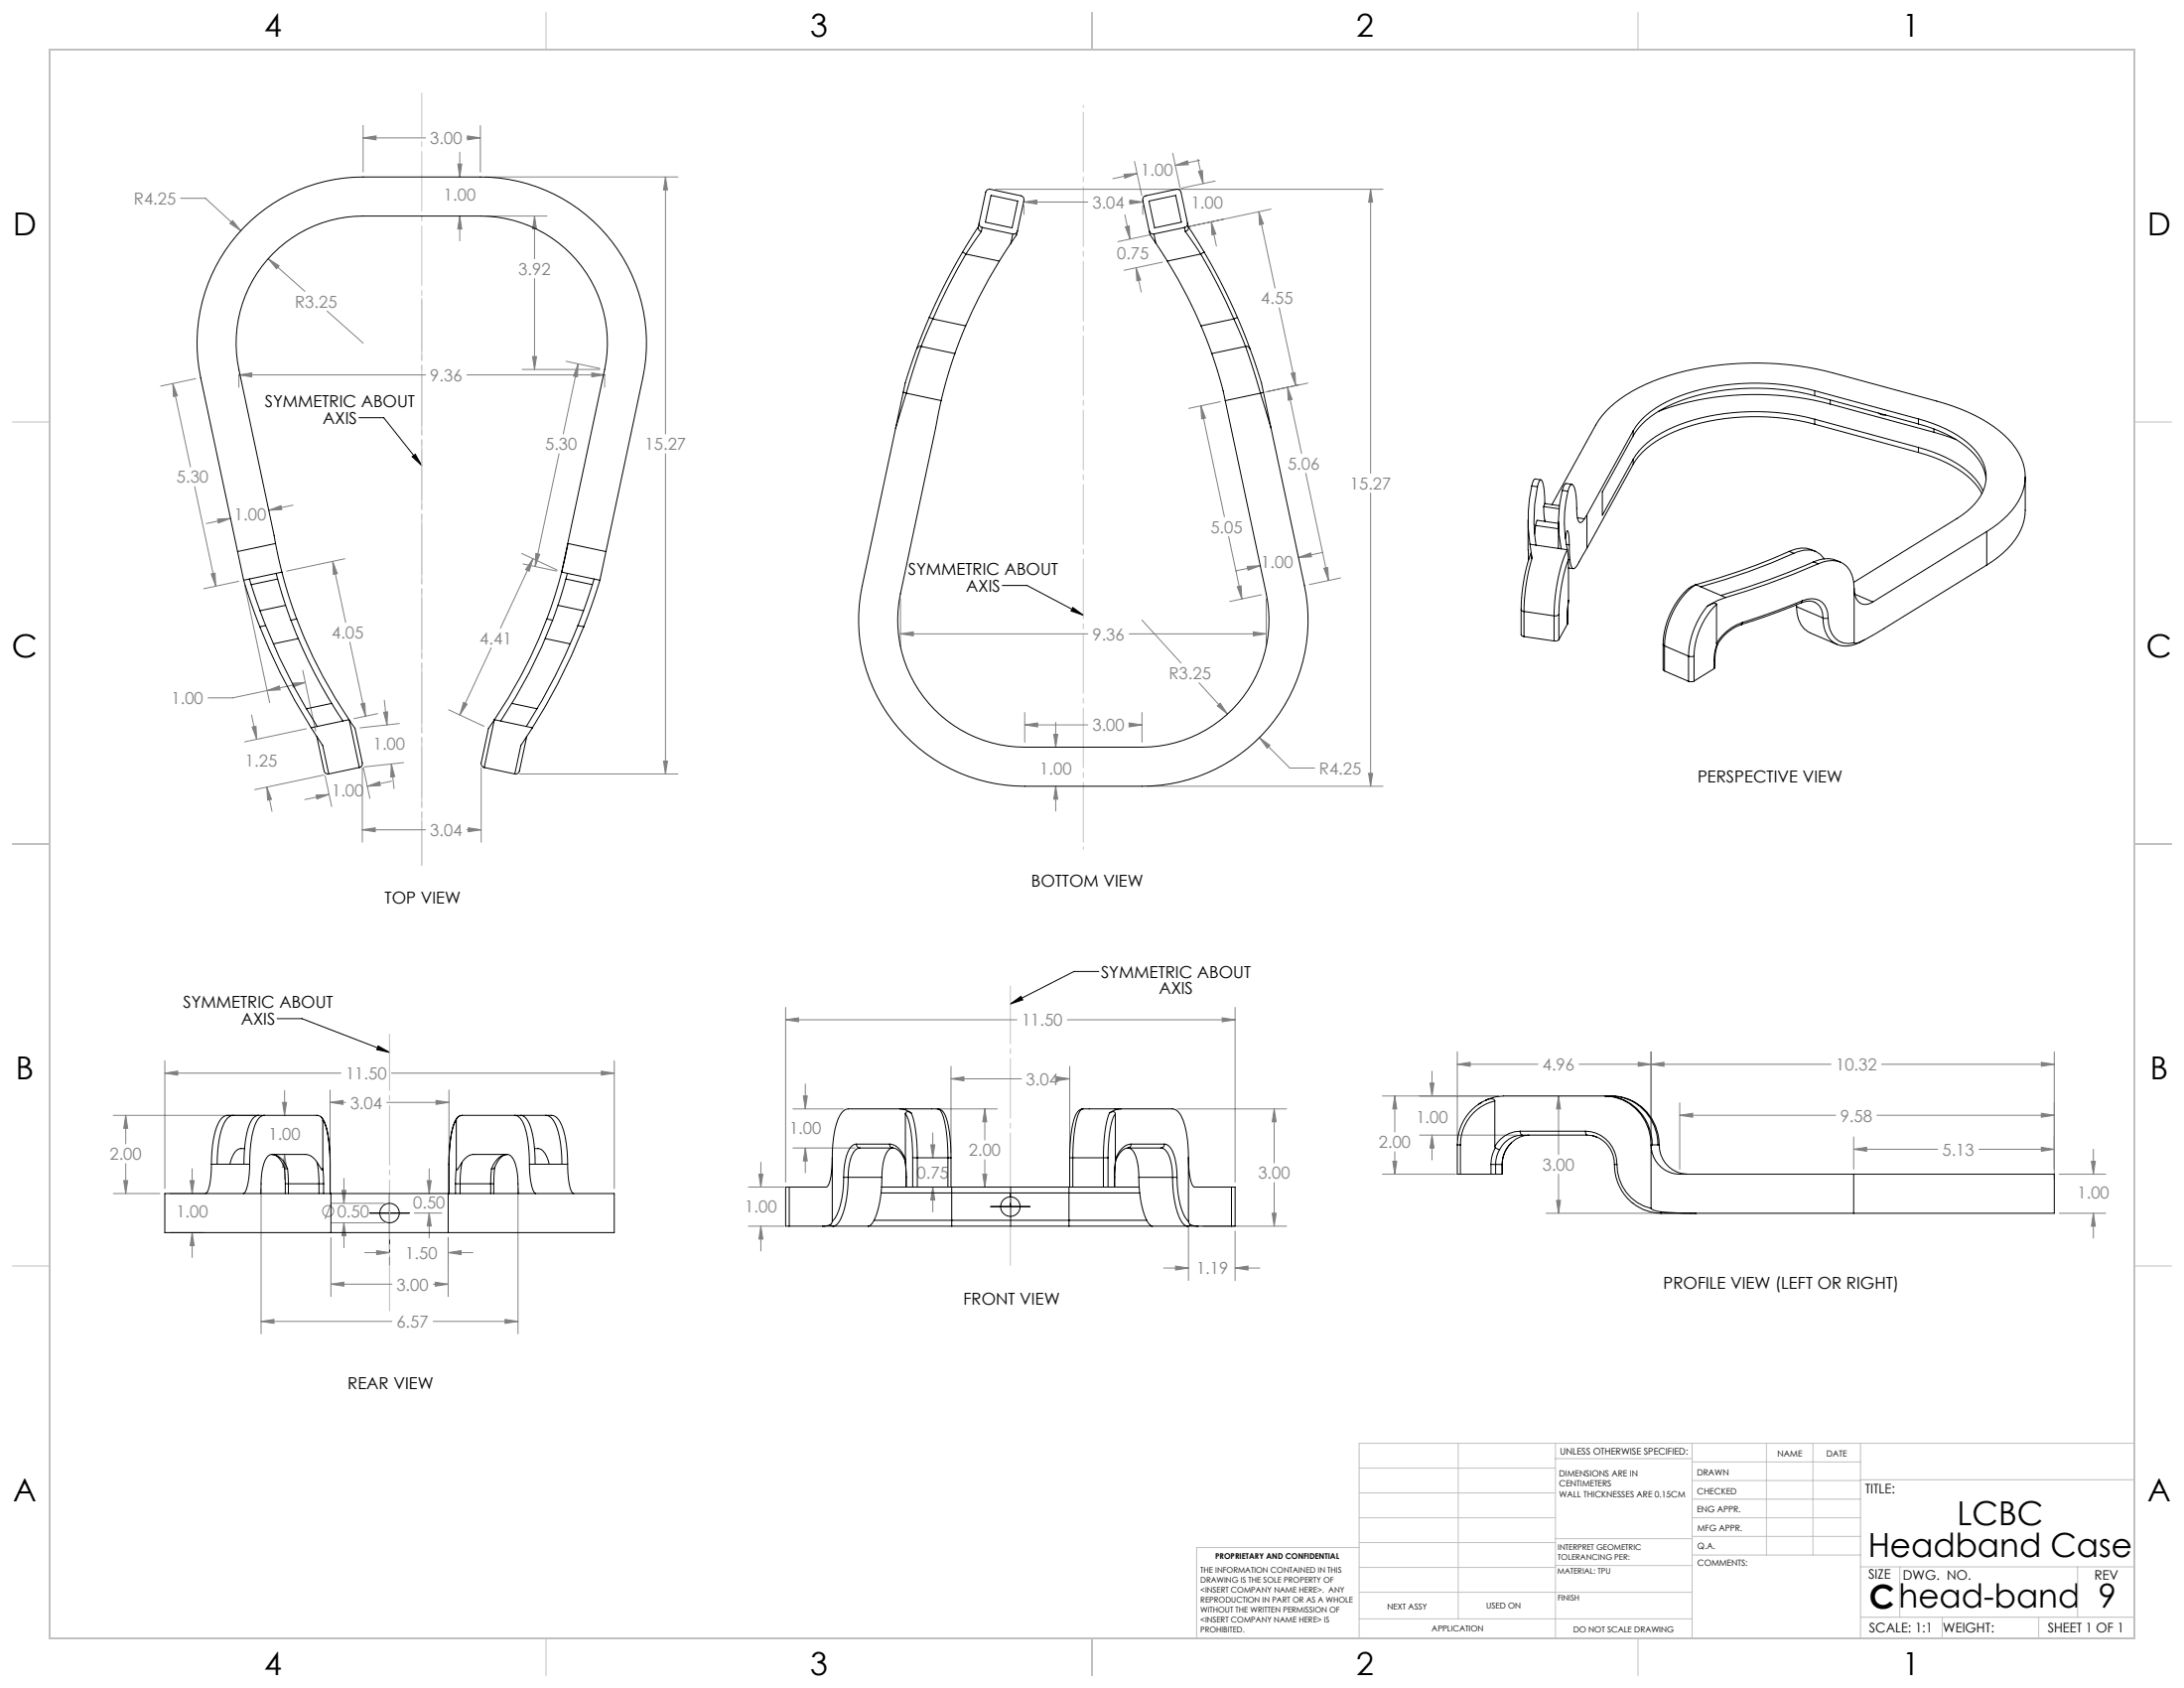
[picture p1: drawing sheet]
<svg xmlns="http://www.w3.org/2000/svg" width="559mm" height="432mm" viewBox="0 0 559 432" stroke-linecap="round" stroke-linejoin="round" font-family="sans-serif">
<g fill="none" stroke="#808080" stroke-width=".25">
<path d="M92.9 35.3l3.3-.5v1zM92.9 32.1v11.9M92.9 35.3h16M117.6 38.9v6.4M119.4 35.3h3.5M119.6 34.8l3.3 .5-3.3 .5zM122.9 32.1v11.9M300.1 39.2l1.8 8.7M46.2 50.7h6.4l9 8.3M59.5 56.4l2.1 2.6-2.8-1.8zM117.1 42h1l-.5 3.3zM117.6 55.3l.5 3.3h-1z"/>
<path d="M117.6 55.3v6.3M124.2 45.3h49.3M124.2 55.3h15.7M136.8 55.3l.5 3.3h-1zM136.8 55.3v10.9M170.3 45.3l.5 3.3h-1zM170.3 45.3v65.7M254.7 48.4h99.2M262 51.7l3.3-.5v1zM262 52.5v2.4M262 51.7h16.3M287.6 44.6l3.3-.2-3.1 1.2z"/>
<path d="M287.8 54.9l1.3 6.3M287.9 58l1-.2 .2 3.4zM288.9 51.7h3.5M289.1 51.2l3.3 .5-3.3 .5zM290.3 41.3l1.8 8.7M290.9 44.4l-6.2 1.3M292.4 52.5v2.4M300.7 42.3l3.1-1.2 .2 1zM306.5 40.8l1.3 6.2M306.6 43.8l1-.2 .2 3.4zM306.9 41l-6.2 1.3M309.9 56.7l1.2 3.2-1 .2z"/>
<path d="M309.9 56.7l1.3 6.3M310.9 46.3l-8.7 1.9M322.1 54.2l1.2 3.1-1 .2zM322.1 54.2l4.1 19.5M325.2 53.5l-20.9 4.4 8.7-1.8M350.7 48.4l.5 3.3h-1zM350.7 48.4v72.7M68.6 66.2l2.8 1.8-.7 .8zM68.6 66.2l9.4 8.3M83.7 79.6l9.2 8.2M136.8 71.2v23.3M290.7 68.5l1.2 3.1-1 .2z"/>
<path d="M290.7 68.5l1.3 6.2M294 60.1l-8 1.7M297.4 67.1l-9.8 2.1M327.3 78.7l4.2 20M44.2 98.1l1.2 3.1-1 .2zM44.2 98.1l4.5 21.3M50.1 96.9l-9 1.9M61.1 95.9l3.3-.5v1zM61.1 95.8v3.3M61.1 95.9h47.8M119.4 95.9h35.3M133.6 94.5h19.8"/>
<path d="M136.3 91.2h1l-.5 3.3zM144.8 92.4l8.7 1.9M147.9 93.1l-.2 3.3-1-.2zM147.9 93.1l-3.8 17.9M151.4 95.4l3.3 .5-3.3 .5zM154.7 95.8v3.3M329.4 99l1.2 3.2-1 .2zM329.4 99l3.6 17M330.3 95.5l1-.2 .2 3.4zM332.5 98.4l-8 1.7M334.6 98l-10.9 2.3M143 116.1l-6.1 28.8"/>
<path d="M170.3 116.1v81.9M307.3 103.8l1.1 3.1-1 .2zM307.3 103.8l6 28.4M312.2 102.8l-8 1.7M49.8 124.5l5.4 25.4M55.7 132.8l3.3-.2-3.1 1.2zM59 132.6l-6.2 1.3M68.8 130.5l3.1-1.1 .2 .9zM75 129.2l-6.2 1.3M314.4 137.2l3.3 16M334.1 121l5.8 27.5M350.7 126.1v75"/>
<path d="M54 146.8l1-.2 .2 3.3zM61.1 148.7l-9 1.9M62.6 149.7l6.4 30.1M85.1 143.6l1.2 3.1-1 .2zM85.1 143.6l3.3 15.6M88.2 142.9l-14.8 3.2M133.5 141.6l9 4.2M133.8 144.3l8.7 1.8M136.4 142.9l-1 3.2-.9-.4zM136.4 142.9l-8.4 17.8M137.1 141.6l1 .2-1.2 3.1zM230.4 153.2v12.1"/>
<path d="M292.2 158.6l10 11M316.6 150.1l1-.2 .1 3.3zM319.1 144.9l3.4-.2-3.2 1.2zM322.5 144.7l-6.3 1.3M322.7 152.1l-8.1 1.8M324 153.2v12.1M332.2 142.6l3.2-1.2 .2 1zM338.4 141.3l-6.2 1.3M338.7 145.4l1-.2 .2 3.3zM343 147.8l-8 1.7M68.3 176.7l3.2-1.2 .2 1zM74.8 174.8l3.3-.2-3.1 1.2z"/>
<path d="M77.5 171.5l3.3 15.5M78.1 174.6l-18.5 3.9h-6.4M89.5 164.3l4 18.9M98.3 179.1l.7 6.3M118.6 179.7l.9 .4-1.9 2.8zM125.7 165.7l-8.1 17.2M230.4 162.1l3.3-.5v1.1zM230.4 162.1h47.9M288.9 162.1h35.1M306.8 174.6l7.3 8.1M320.7 161.6l3.3 .5-3.3 .6zM64.4 182.9l1.3 6.2"/>
<path d="M64.5 186l1-.2 .2 3.3zM78.4 186.4l-15.8 3.4M82.9 198.2l-17.7 3.8M83.2 198.5l1.7 7.8M92.3 180.1l1-.2 .2 3.3zM92.7 196.4v19M93 196.4l1.6 7.8M96.6 182.5l-6.1 1.3M98.2 182.2l1-.1-.2 3.3zM100.1 195.4l.9 3.2-1 .2zM100.1 195.4l.7 6.3M100.2 199.8l-6.2 1.3"/>
<path d="M102.2 185.1l-10.1 1.1M103.3 195.1l-10.1 1.1M114.8 181.6l9 4.2M123.1 196.4v19M133 198h40.5M169.8 194.7h1l-.5 3.3zM262.2 185.4l3.3-.5v1zM262.2 182.3v7.6M262.2 185.4h16.1M269.6 187.8h1l-.5 3.3zM270.1 184.8v6.3M288.9 184.9l3.3 .5-3.3 .5z"/>
<path d="M288.9 185.4h3.3M292.2 182.3v7.6M311.5 180.6l.7-.7 1.9 2.8zM322.2 188.7l2.7 2-.7 .7zM322.2 188.7l7.8 7.8h6.4M350.2 197.8h1l-.5 3.3zM68.3 201.3l1.2 3.2-1 .2zM68.3 201.3l1.3 6.3M80.9 203.4l3.3-.2-3.1 1.2zM84.2 203.2l-6.2 1.3M92.7 212.3l3.3-.5v1zM92.7 212.3h16.2"/>
<path d="M94 201.1l3.1-1.1 .2 1zM119.4 212.3h3.7M119.8 211.8l3.3 .5-3.3 .5zM270.1 201.1l.5 3.3h-1zM270.1 201.1v6.4M293.5 201.1h60.4M201 257.7v44.7M316 257.7v44.7M42.2 274.5l3.3-.5v1zM42.2 271.3v32.7M42.2 274.5h45M72.8 279v6.3"/>
<path d="M84.5 278.8v17.7M100.1 274.5h57.1M114.9 278.8v17.7M153.9 274l3.3 .5-3.3 .5zM157.2 271.3v32.7M201 260.9l3.3-.5v1zM201 260.9h59.2M206.1 277.3v6.4M243.3 276l3.3-.5v1zM243.3 272.8v22.1M243.3 276h18.1M270.4 275.5l3.3 .5-3.3 .5z"/>
<path d="M271.9 276h1.8M273.1 260.9h42.9M273.7 272.8v22.1M312.7 260.4l3.3 .5-3.3 .5zM365.9 277.1h1l-.5 3.3zM366.4 274v6.4M372.9 272.2l3.3-.5v1.1zM372.9 272.2h20.6M372.9 269.1v22.5M404 272.2h64.5M419.1 271.7l3.3 .5-3.3 .6zM422.4 272.2l3.3-.5v1.1z"/>
<path d="M422.4 269.1v22.5M481.4 272.2h44.2M522.3 271.7l3.3 .5-3.3 .6zM525.6 269.1v32.5M29 285.3h37.4M32.2 285.3l.5 3.3h-1zM32.2 285.3v7.3M32.2 297.6v7.7M49.2 299v6.3M72.3 282h1l-.5 3.3zM72.8 295.3l.5 3.3h-1zM72.8 295.3v6.4"/>
<path d="M84.5 282l3.3-.5v1zM84.5 282h3.9M99 282h15.9M109.8 299v6.3M111.6 281.5l3.3 .5-3.3 .5zM194.7 297.3v6.4M202.9 283.7h12.9M202.9 293.7h15.8M205.5 280.4h1.1l-.5 3.3zM206.1 293.7l.5 3.3h-1.1zM206.1 293.7v6.3M238.2 292.9h1l-.5 3.3z"/>
<path d="M238.7 289.8v6.4M239.6 283.7h15.5M252 283.7l.5 3.3h-1zM252 283.7v7.9M252 296.7v7M301.2 283.7h28M326 283.7l.5 3.3h-1zM326 283.7v13.8M353.7 280.4h29.7M356.4 297.1h1l-.5 3.3zM356.9 280.4l.5 3.3h-1zM356.9 280.4v9.2"/>
<path d="M356.9 294.6v5.8M363.2 290.4h25M366.4 290.4l.5 3.3h-1zM366.4 290.4v6.3M398.8 280.4l.5 3.3h-1zM398.8 280.4v14.9M429.8 285.3l3.3-.5v1zM429.8 282.1v17M429.8 285.3h39.9M474.3 294l3.3-.5v1zM474.3 290.8v8.3M474.3 294h21.5"/>
<path d="M480.2 285.3h45.4M506.3 294h19.3M522.3 284.8l3.3 .5-3.3 .5zM522.3 293.5l3.3 .5-3.3 .5zM535.1 297.1h1l-.5 3.3zM535.6 294v6.4M29 305.3h11.9M31.7 302h1l-.5 3.3zM43.4 305.3h8.9M43.4 315.3h8.9M48.7 302h1l-.5 3.3zM49.2 315.3l.5 3.3h-1z"/>
<path d="M49.2 315.3v6.4M66.8 304.1v37.1M84.7 316.6v15.1M84.8 307.8l-1.7 4M84.8 307.8h13.6M84.8 312.8h13.6M87.5 304.5h1l-.5 3.3zM88 312.8l.5 3.3h-1zM88 301.5v6.3M88 312.8v6.4M96.4 319.9l3.3 .5-3.3 .5zM106 310.3h7"/>
<path d="M109.3 302h1l-.5 3.3zM109.8 310.3l.5 3.3h-1zM109.8 310.3v6.4M114.7 316.6v15.1M132.5 304.1v37.1M191.5 303.7h9.2M191.5 313.7h9.2M194.2 300.4h1l-.5 3.3zM194.7 313.7l.5 3.3h-1zM194.7 313.7v6.3M238.7 303.7l.5 3.3h-1zM238.7 303.7v6.3"/>
<path d="M243.8 303.7h11.3M251.5 300.4h1l-.5 3.3zM304.1 313.7v13.8M307.8 313.7h21.4M316 314.9v12.6M325.5 310.4h1l-.5 3.3zM326 302.5v11.2M353.7 300.4h18.7M395.6 310.4h37.1M398.3 307.1h1l-.5 3.3zM398.8 300.4v10M526.9 300.4h11.9"/>
<path d="M526.9 310.4h11.9M535.6 310.4l.5 3.3h-1zM535.6 310.4v6.3M66.8 338l3.3-.5v1zM66.8 338h33.5M84.7 328.5l3.3-.5v1zM84.7 328.5h15.6M93.3 320.4h6.4M99.7 321.6v2M110.8 328.5h3.9M110.8 338h21.7M111.4 328l3.3 .5-3.3 .5z"/>
<path d="M114.7 320.4l3.3-.5v1zM114.7 320.4h6.3M129.2 337.5l3.3 .5-3.3 .5zM297.7 324.4h6.4M300.8 323.9l3.3 .5-3.3 .5zM316 324.4l3.3-.5v1zM316 324.4h6.4"/>
<circle cx="84" cy="309.8" r="1.41"/>
</g>
<path d="M91.8 106.9h6.4l9.7 12.2M105.5 116.8l.8-.6 1.6 2.9zM256.4 149.8h6.4l14.4 7.6M274.5 155.4l2.7 2-3.2-1.1zM258.5 256.8l2.7-1.9 .5 .9zM281.2 248.5h-6.4l-16.3 8.3M70.9 260.6h6.4l22.4 8.6M96.8 267.6l2.9 1.6-3.3-.7zM94.6 310.3h10.1M99.7 305.3v15M253.5 308.7h10.1M258.5 303.6v10.1" fill="none" stroke="#000" stroke-width=".25"/>
<path d="M107.9 23.8v197.5" fill="none" stroke="#c0c0c0" stroke-width=".25" stroke-dasharray="15.2 1.3 1.3 1.3" stroke-dashoffset="4.1"/>
<path d="M107.9 221.3v-145" fill="none" stroke="#c0c0c0" stroke-width=".25" stroke-dasharray="15.2 1.3 1.3 1.3" stroke-dashoffset="1.8"/>
<path d="M99.7 335.3v-70.8" fill="none" stroke="#c0c0c0" stroke-width=".25" stroke-dasharray="15.2 1.3 1.3 1.3" stroke-dashoffset=".8"/>
<path d="M277.2 217.2v-190.2" fill="none" stroke="#c0c0c0" stroke-width=".25" stroke-dasharray="15.2 1.3 1.3 1.3" stroke-dashoffset="-1.8"/>
<path d="M258.5 323.7v-71.5" fill="none" stroke="#c0c0c0" stroke-width=".25" stroke-dasharray="15.2 1.3 1.3 1.3" stroke-dashoffset=".5"/>
<g fill="none" stroke="#c0c0c0" stroke-width=".25">
<path d="M139.7 3.2v9.5M279.4 3.2v9.5M419.1 3.2v9.5M3.2 107.9h9.5M546.1 107.9h9.5M3.2 215.9h9.5M546.1 215.9h9.5M3.2 323.8h9.5M546.1 323.8h9.5M347.8 375.6h50.2M373.1 369.2v44.9M398 369.2v49.9"/>
<path d="M398 373.1h34.9M432.9 369.2v49.9M432.9 378.7h43.1M432.9 374h43.1M452 369.2v28.6M463.9 369.2v28.6M476 369.2v49.9M476 378.5h70.1M546.1 369.2h-198.3v49.9M347.8 394.6h50.2M347.8 388.3h50.2M347.8 381.9h50.2"/>
<path d="M347.8 395.9h-41.6v23.2M398 393.6h35.1M432.9 383.5h43.1M432.9 388.3h43.1M432.9 393h43.1M433.1 397.8h42.9M139.7 419.1v9.5M279.4 419.1v9.5M347.8 414.1h85.1M347.8 401h50.2M347.8 407.3h50.2M398 407.3h34.9"/>
<path d="M398 400.5h35.1M419.1 419.1v9.5M476 413.7h70.1M476 400.8h70.1M486.1 400.8v12.9M496.9 413.7v5.4M521.6 413.7v5.4M531.6 400.8v12.9"/>
</g>
<path d="M12.7 12.7h533.4v406.4h-533.4z" fill="none" stroke="#c0c0c0" stroke-width=".5"/>
<path d="M105.5 116.8l.8-.6 1.6 2.9zM96.8 267.6l2.9 1.6-3.3-.7zM274.5 155.4l2.7 2-3.2-1.1zM258.5 256.8l2.7-1.9 .5 .9z" fill="#000"/>
<path d="M119.6 34.8l3.3 .5-3.3 .5zM92.9 35.3l3.3-.5v1zM68.6 66.2l2.1 2.6 .7-.8zM59.5 56.4l-.7 .8 2.8 1.8zM117.1 42h1l-.5 3.3zM117.6 55.3l.5 3.3h-1zM44.2 98.1l1.2 3.1-1 .2zM54 146.8l1-.2 .2 3.3zM147.9 93.1l-.2 3.3-1-.2zM137.1 141.6l1 .2-1.2 3.1zM55.7 132.8l3.3-.2-3.1 1.2zM68.8 130.5l3.1-1.1 .2 .9zM80.9 203.4l3.3-.2-3.1 1.2zM94 201.1l3.1-1.1 .2 1zM98.2 182.2l1-.1-.2 3.3zM100.1 195.4l.9 3.2-1 .2zM74.8 174.8l3.3-.2-3.1 1.2zM68.3 176.7l3.2-1.2 .2 1zM92.3 180.1l1-.2 .2 3.3zM85.1 143.6l1.2 3.1-1 .2zM68.3 201.3l1.2 3.2-1 .2zM64.5 186l1-.2 .2 3.3zM61.1 95.9l3.3-.5v1zM151.4 95.4l3.3 .5-3.3 .5zM170.3 45.3l.5 3.3h-1zM169.8 194.7h1l-.5 3.3zM92.7 212.3l3.3-.5v1zM119.8 211.8l3.3 .5-3.3 .5zM136.4 142.9l-1 3.2-.9-.4zM118.6 179.7l.9 .4-1.9 2.8zM136.8 55.3l.5 3.3h-1zM136.3 91.2h1l-.5 3.3zM535.1 297.1h1l-.5 3.3zM535.6 310.4l.5 3.3h-1zM522.3 271.7l3.3 .5-3.3 .6zM422.4 272.2l3.3-.5v1.1zM522.3 284.8l3.3 .5-3.3 .5zM429.8 285.3l3.3-.5v1zM474.3 294l3.3-.5v1zM522.3 293.5l3.3 .5-3.3 .5zM419.1 271.7l3.3 .5-3.3 .6zM372.9 272.2l3.3-.5v1.1zM365.9 277.1h1l-.5 3.3zM366.4 290.4l.5 3.3h-1zM356.9 280.4l.5 3.3h-1zM356.4 297.1h1l-.5 3.3zM398.8 280.4l.5 3.3h-1zM398.3 307.1h1l-.5 3.3zM87.5 304.5h1l-.5 3.3zM88 312.8l.5 3.3h-1zM109.8 310.3l.5 3.3h-1zM109.3 302h1l-.5 3.3zM96.4 319.9l3.3 .5-3.3 .5zM114.7 320.4l3.3-.5v1zM84.7 328.5l3.3-.5v1zM111.4 328l3.3 .5-3.3 .5zM48.7 302h1l-.5 3.3zM49.2 315.3l.5 3.3h-1zM153.9 274l3.3 .5-3.3 .5zM42.2 274.5l3.3-.5v1zM32.2 285.3l.5 3.3h-1zM31.7 302h1l-.5 3.3zM72.8 295.3l.5 3.3h-1zM72.3 282h1l-.5 3.3zM84.5 282l3.3-.5v1zM111.6 281.5l3.3 .5-3.3 .5zM66.8 338l3.3-.5v1zM129.2 337.5l3.3 .5-3.3 .5zM306.6 43.8l1-.2 .2 3.4zM309.9 56.7l1.2 3.2-1 .2zM287.6 44.6l3.3-.2-3.1 1.2zM300.7 42.3l3.1-1.2 .2 1zM287.9 58l1-.2 .2 3.4zM290.7 68.5l1.2 3.1-1 .2zM322.1 54.2l1.2 3.1-1 .2zM330.3 95.5l1-.2 .2 3.4zM329.4 99l1.2 3.2-1 .2zM338.7 145.4l1-.2 .2 3.3zM307.3 103.8l1.1 3.1-1 .2zM316.6 150.1l1-.2 .1 3.3zM311.5 180.6l2.6 2.1-1.9-2.8zM322.2 188.7l2 2.7 .7-.7zM288.9 184.9l3.3 .5-3.3 .5zM262.2 185.4l3.3-.5v1zM269.6 187.8h1l-.5 3.3zM270.1 201.1l.5 3.3h-1zM319.1 144.9l3.4-.2-3.2 1.2zM332.2 142.6l3.2-1.2 .2 1zM230.4 162.1l3.3-.5v1.1zM320.7 161.6l3.3 .5-3.3 .6zM350.7 48.4l.5 3.3h-1zM350.2 197.8h1l-.5 3.3zM262 51.7l3.3-.5v1zM289.1 51.2l3.3 .5-3.3 .5zM251.5 300.4h1l-.5 3.3zM252 283.7l.5 3.3h-1zM238.2 292.9h1l-.5 3.3zM238.7 303.7l.5 3.3h-1zM194.2 300.4h1l-.5 3.3zM194.7 313.7l.5 3.3h-1zM205.5 280.4h1.1l-.5 3.3zM206.1 293.7l.5 3.3h-1.1zM312.7 260.4l3.3 .5-3.3 .5zM201 260.9l3.3-.5v1zM326 283.7l.5 3.3h-1zM325.5 310.4h1l-.5 3.3zM243.3 276l3.3-.5v1zM270.4 275.5l3.3 .5-3.3 .5zM300.8 323.9l3.3 .5-3.3 .5zM316 324.4l3.3-.5v1z" fill="#808080"/>
<g fill="none" stroke="#000" stroke-width=".25">
<path d="M250.3 58l-4 6.5M250.5 57a1 1 0 0 0 .8 1.2M250.5 57l1.7-7.8a1 1 0 0 1 1.2-.8l7.8 1.7a1 1 0 0 1 .8 1.2l-1.7 7.8M250.5 57a1.59 1.59 0 0 0 .2 2l.4 .2M251.1 59.2l-4 5.8M251.3 58.2l-.2 1M251.3 58.2l7.8 1.7M253.6 50l6.8 1.4-1.4 6.9-6.9-1.5zM259.1 59.9l-.5 2.3M260.3 59.1a1 1 0 0 1-1.2 .8M260.3 59.1l-.2 1-1.5 2.1M294 51.4l6.8-1.4 1.5 6.8-6.9 1.5z"/>
<path d="M294.1 59.1a1 1 0 0 0 1.1 .8M294.1 59.1l.2 1 1.4 2.1M295.2 59.9l.5 2.3M303.1 58.2l.2 1M303.1 58.2l-7.9 1.7M303.3 59.2l3.9 5.8M303.8 57a1 1 0 0 1-.7 1.2M303.8 57l-1.6-7.8a1 1 0 0 0-1.2-.8l-7.8 1.7a1 1 0 0 0-.8 1.2l1.7 7.8M303.8 57a1.62 1.62 0 0 1-.1 2l-.4 .2M304 58l4.1 6.5M246.3 64.5l.8 .5M246.3 64.5a152.1 152.1 0 0 0-8.5 16.7"/>
<path d="M247.1 65a151 151 0 0 0-8.4 16.6M247.1 65l8.6 1.8M255.7 66.8a125 125 0 0 0-8.6 16.6M258.6 62.2l-2.9 4.6M295.7 62.2l3 4.6M298.7 66.8a125 125 0 0 1 8.6 16.6M307.2 65a151.1 151.1 0 0 1 8.5 16.6M307.2 65l-8.5 1.8M308.1 64.5l-.9 .5M308.1 64.5a152 152 0 0 1 8.5 16.7M234.5 89.2l-2.8 8.6-.6 2.5M234.6 89.1h.1"/>
<path d="M235.7 88.6l-3.8 12M235.7 88.6a1 1 0 0 0-1.2 .6M235.7 88.6l8.6 1.8M237.8 81.2l.9 .4M237.8 81.2l-3.3 8M238.7 81.6l-3 7M238.7 81.6l8.4 1.8M244.3 90.4l-2 6.5-1.5 5.6M247.1 83.4l-2.8 7M307.3 83.4l2.8 7M310.1 90.4l2 6.5 1.4 5.6M315.7 81.6l3 7"/>
<path d="M315.7 81.6l-8.4 1.8M316.6 81.2l-.9 .4M316.6 81.2l3.2 8M318.7 88.6l3.8 12M318.7 88.6a1 1 0 0 1 1.1 .6M318.7 88.6l-8.6 1.8M319.8 89.2l2.7 8 .8 3.1M464.3 99.9a58.4 58.4 0 0 0-36.1 2.1 21.4 21.4 0 0 0-10.3 8.2M464.3 99.9l26.5 7.3M464.3 99.9v1.3M229.2 109.5l-8.6 40.3a42.5 42.5 0 0 0 41.6 51.3h30a42.5 42.5 0 0 0 41.6-51.3l-8.6-40.3M231.1 100.3l.8 .3"/>
<path d="M231.1 100.3l-1.9 9.2M231.9 100.6l-2.7 8.9M231.9 100.6l8.9 1.9M240.8 102.5l-10.4 49.4a32.5 32.5 0 0 0 31.8 39.2h30a32.5 32.5 0 0 0 31.8-39.2l-10.5-49.4M322.5 100.6l2.7 8.9M322.5 100.6l-9 1.9M323.3 100.3l-.8 .3M323.3 100.3l1.9 9.2M417.9 111.5l-7.9 14.3v6l7.9-14.3M417.9 110.2l-11.9 21.5M417.9 110.2v1.3M417.9 117.5v1.3"/>
<path d="M417.9 118.8l-11.9 21.5M464.3 107.2a58.4 58.4 0 0 0-36.1 2 21.4 21.4 0 0 0-10.3 8.3M464.3 101.2a58.4 58.4 0 0 0-36.1 2 21.4 21.4 0 0 0-10.3 8.3M464.3 108.5a58.4 58.4 0 0 0-36.1 2 21.4 21.4 0 0 0-10.3 8.3M464.3 107.2l26.5 7.2M464.3 107.2v1.3M464.3 101.2l26.5 7.2M464.3 108.5l26.5 7.2M468.3 103.4a74.4 74.4 0 0 0-44 1.8M468.3 103.4l26.5 7.2M468.3 102.3v1.1M480.6 105.7l.8 .4 1.1 .1"/>
<path d="M490.8 107.2a29.6 29.6 0 0 1 14.5 7.8 9.7 9.7 0 0 1-.1 14 20.6 20.6 0 0 1-4.6 3.7l-26.3 16.3M490.8 114.4a29.6 29.6 0 0 1 14.5 7.9l1.5 2.1 .6 1.2M490.8 108.4a29.6 29.6 0 0 1 14.5 7.9 10.7 10.7 0 0 1 2.9 6.3M490.8 115.7a29.6 29.6 0 0 1 14.5 7.9l1.8 2.7M490.8 107.2v1.2M490.8 114.4v1.3M494.8 110.6l5.7 1.8M494.8 109.7v.9M70.5 139l1.6 7.4M70.5 139l-9.4-44.5a32.5 32.5 0 0 1 31.8-39.2h30a32.5 32.5 0 0 1 31.8 39.2l-11 51.9M70.5 139l-9.7 2.1M391 133v7.7"/>
<path d="M391.5 139.2l.5 3.7M391.5 139.2l9.5 1.4M391.9 124.3a40.7 40.7 0 0 0-.4 14.9M391.9 124.3l1.5 .2M392.8 122.6l-.4 .2-.5 1.5M392.8 122.5l1.4 .2M392.9 134.4l-.3 2.2M392.9 134.4l5.8 .9M393.3 133.1l-.4 1.3M393.3 133.1l5.4 .8M393.4 124.5a40.3 40.3 0 0 0-.4 15M393.4 124.5a1.8 1.8 0 0 1 .9-1.8 7.8 7.8 0 0 1 .9 5v1.1"/>
<path d="M395 129.6l.3 3.5M395 129.6l3.9 .6M395.2 128.8l-.2 .8M395.2 128.8l3.8 .6M395.3 133.1v.3M395.3 133.1l.1 .3M397.1 129.1l11.2-20.3a26.8 26.8 0 0 1 12.8-10.5 75.2 75.2 0 0 1 43.4-3.9l4.5 1 26.5 7.2a40.4 40.4 0 0 1 18.4 9.8 13 13 0 0 1 3.6 13.4 20.3 20.3 0 0 1-9.2 10.2M398.7 133.4v6.9M399.7 125.5a34 34 0 0 0-.3 14.9M399.7 125.5l1.5 .2M400.5 137.7l.5-2 .4 .9 .1 2.8M400.8 139.3l.7 .1"/>
<path d="M401.2 125.7a33.4 33.4 0 0 0-.2 14.9M401.2 125.7a2.13 2.13 0 0 1 1-1.8 3.6 3.6 0 0 1 1.1 2.9l.2 5.1a1.89 1.89 0 0 0 .8 1.8l.6-.3 .5-.7M401.5 139.4a12.2 12.2 0 0 0 .9 6h.5l.5-.5 2.6-4.6M402.2 123.9l-1.4-.2a1.07 1.07 0 0 0-.9 1.1l-.2 .7M403.6 132.5l1.8 .2M406 131.7l-.6 1M406 131.7v8.6M508.3 136l-29.1 18M508.3 136v8.5M518.2 122v8.5a14.7 14.7 0 0 1-5.7 11l-4.2 3M60.8 141.1l1.5 7.3M60.8 141.1l-9.5-44.5a42.5 42.5 0 0 1 41.6-51.3h30a42.5 42.5 0 0 1 41.6 51.3l-9.5 44.5"/>
<path d="M62.3 148.4l2 5.9 2.2 6M63.8 148.1l2 6 2.2 5.9M70.7 146.7l1.7 6.1 2 5.8M71 148.1l-6.7 1.5M72.1 146.4l1.8 6.3 2 5.6M72.1 146.4l-9.8 2M73.1 154.8l-6.6 1.4M74.4 158.6a126.9 126.9 0 0 0 13.3 25.8M75.9 158.3a124.7 124.7 0 0 0 13.4 25.8M75.9 158.3l-1.5 .3M139.9 158.3a124.7 124.7 0 0 1-13.4 25.8M139.9 158.3l1.5 .3"/>
<path d="M141.4 158.6a126.8 126.8 0 0 1-13.3 25.8M142.8 154.8l6.5 1.4M143.7 146.4l-1.7 5.9-2.1 6M143.7 146.4l9.8 2M144.8 148.1l6.8 1.5M145.2 146.7l-1.8 6.3-2 5.6M152 148.1l-1.9 5.9-2.2 6M153.5 148.4l-2.1 6.5-2.1 5.4M155 141.1l-1.5 7.3M155 141.1l-9.7-2.1-1.6 7.4M389.2 155.9v6.4l.2 .4 .5 .1M389.2 155.9l.2 .4 .5 .1"/>
<path d="M389.9 156.4l7.7 1.1M389.9 156.4v6.4M391 140.7l.1 2.6M392 142.9l-.3-1.4a44.1 44.1 0 0 0-2.5 14.4M392 142.9a49.3 49.3 0 0 0-2.1 13.5M397.6 157.5v6.5M398.9 157.2l-.5 .3h-.8M398.9 157.2v6.4M401 140.6v.1M401 140.7a42.1 42.1 0 0 0-3.4 16.8M401 140.7l.3 2.4M401 159.6l-2.1 4"/>
<path d="M401.1 159.5l-.1 .1M401.1 157.4l-.1 2.2M401.3 153.6l-.2 3.8M401.3 143.1a43.1 43.1 0 0 0-2.4 14.1M401.3 153.6l-.3 3.9 .1-.1M401.3 145.3l1.2 .2M401.3 143.1v10.5M432.1 150.5a20.1 20.1 0 0 0-6.6 14.3M433.8 149.6a20.1 20.1 0 0 0-7.9 15.6M433.8 149.6l-1.7 .9M433.9 149.6l7.6 3.2M433.9 149.6h-.1"/>
<path d="M436.8 155.1a21.4 21.4 0 0 0-4.8 12.8M439.2 154.6l-.3-.3a3.3 3.3 0 0 0-2.1 .8M439.2 154.6a19.3 19.3 0 0 0-5.8 13.2M439.2 154.6v10M441.5 152.8l-2 .8-2.7 1.5M445.6 159.8h.1M445.6 159.8a11.4 11.4 0 0 0-6.2 5h-.1M445.8 159.2a12.4 12.4 0 0 0-6.6 5.4M445.8 159.2l-.2 .6M457.8 141a158.3 158.3 0 0 1-23.9 8.6M457.8 141a7.1 7.1 0 0 1 6.8 .1M457.8 141l1.2 .6"/>
<path d="M459 141.6a162.7 162.7 0 0 1-23.8 8.5M459 141.6a5.8 5.8 0 0 1 7.5 1.1l.2 .3M459.6 154.7l.1 .5M459.7 155.2a6.6 6.6 0 0 0 3.4 6.7M459.7 155.2l6.7 2.9M460.9 154.2l-9 3.4-6.3 2.1M460.9 154.2a3.7 3.7 0 0 1 4 .2 3.7 3.7 0 0 1 1.5 3.7M461.1 153.7l-7 2.7-8.3 2.8M461.1 153.7a4.4 4.4 0 0 1 4.7 .1 4.4 4.4 0 0 1 1.9 4.3M461.1 153.7l-.2 .5M464 143.7a192.4 192.4 0 0 1-23.7 8.6M464 143.7l1.2 .5"/>
<path d="M465.2 144.2a194.8 194.8 0 0 1-23.7 8.6M465.2 144.2a6.4 6.4 0 0 1 7.3 .6 7.9 7.9 0 0 1 1.9 5.7M466.4 158.1a6.6 6.6 0 0 0 3.9 6.9 6.8 6.8 0 0 0 5.6-.7M467.7 158.1a6 6 0 0 0 4 6.4l1.3 .1 1.4-.2M467.7 158.1h-1.3M469.8 143.4a6.7 6.7 0 0 0-5.8 .3M469.8 143.3l1.2 .5M474.4 150.5a3.8 3.8 0 0 0 2.2 4.1 3.5 3.5 0 0 0 2.6-.6M474.4 150.5v13.9M474.5 152l4.7 2M508.3 144.5l-26.3 16.3-6 3.4M66.5 160.3a152.3 152.3 0 0 0 13.1 25.9"/>
<path d="M68 160a150.9 150.9 0 0 0 13.2 25.8M68 160l-1.5 .3M76.3 163.4l-6.4 1.3M84.9 179.9l-6.5 1.4M131 179.9l6.4 1.4M139.5 163.4l6.4 1.3M147.9 160a150.8 150.8 0 0 1-13.2 25.8M147.9 160l1.4 .3M149.3 160.3a152.4 152.4 0 0 1-13.1 25.9M389.9 162.8l7.7 1.2M398.9 163.6l-.5 .3-.8 .1M425.5 164.8v6.5l.4 .3"/>
<path d="M425.5 164.8l.4 .4M425.9 165.2l6.1 2.7M425.9 171.6l6.1 2.7M425.9 165.2v6.4M432 167.9v6.4M433.4 167.8l-.6 .2-.8-.1M433.4 174.2l-.6 .2-.8-.1M433.4 167.8v6.4M438.6 168.9v2.2M438.6 171.1l-5.2 3.1M438.8 168.6v2.1l-.2 .4M438.8 168.6l-.2 .3"/>
<path d="M439.2 164.6l.1 .2M439.3 164.8l-.6 2.1-.1 2M439.5 164.7l-.5 1.8-.2 2.1M463.1 161.9l6.8 2.9M476 164.2l-1.1 .4-.5-.2M476 164.2l-.1 .1M477.1 163.7l-1.2 .6M79.6 186.2l1.1 1.7a10.8 10.8 0 0 1 2.5 6l.9 4.1M81.1 188.4l1.7 8.2a1.22 1.22 0 0 0 1.3 1.4M89.3 184.1l.1 .1M89.3 184.1l-9.7 2.1M89.4 184.2l2.5 12.1"/>
<path d="M89.4 184.2l1.4 2.1 1.8 8.2a1.22 1.22 0 0 1-.7 1.8M91.9 196.3l-7.8 1.7M123.9 196.3l7.8 1.7M126.5 184.2l-2.6 12.1M126.5 184.2l-1.5 2.1-1.7 8.2a1.22 1.22 0 0 0 .6 1.8M126.5 184.1l9.7 2.1M126.5 184.1v.1M134.8 188.4l-1.8 8.2a1.22 1.22 0 0 1-1.3 1.4M136.2 186.2l-1.2 1.9a10.4 10.4 0 0 0-2.4 5.8l-.9 4.1M54.1 297.8a17.5 17.5 0 0 1-1.1 7.2l-.5 .3M54.1 297.8h9.8M59.7 285.3a4 4 0 0 0-2.9 3.3 30.2 30.2 0 0 0-1.2 9.2"/>
<path d="M59.7 285.3h6.4M59.7 285.3a3.2 3.2 0 0 0-2.8 .6 15.2 15.2 0 0 0-2.7 8.9l-.1 3M62.6 293.8a3.2 3.2 0 0 0-3.5 2.9l-.3 1.1M63.9 297.8l-.3 4.2a4.7 4.7 0 0 1-1.3 3.3M67.7 285.3a2.96 2.96 0 0 0-2.4 2.4 28.3 28.3 0 0 0-1.4 10.1M67.7 285.3h13.4M67.7 285.3l-2 .1a5 5 0 0 0-2.4 4 36 36 0 0 0-.9 8.4M69.6 295.3a4.8 4.8 0 0 1 4 3.7M69.6 295.3a4.6 4.6 0 0 1 3.2 3.5l.8 .2M72.8 298.7l.2 4.1M73.6 299l.2 3.8M81.1 285.3h.1"/>
<path d="M81.1 297.3l1.3 2 .2-.5M81.1 297.3a3.9 3.9 0 0 0-2.9-2h-8.6a2.74 2.74 0 0 0-2.1 2.4 28.1 28.1 0 0 0-.8 7.6M81.1 285.3a1.48 1.48 0 0 1 1.5 1.3M81.1 297.3l.4 2.5 .1 3M82.1 285.7a8.1 8.1 0 0 1 1.9 4.8l.3 3.2 .2 4.1M82.6 286.6a18 18 0 0 1 1.8 8.6l.1 2.6M82.6 298.8l.2 4M82.6 286.6v12.2M84.5 297.8h.1M84.5 297.8v7.5M114.9 297.8h.1M114.9 297.8v7.5"/>
<path d="M116.7 286.6a18 18 0 0 0-1.8 8.6v2.6M116.7 298.8l-.2 4M116.7 286.6v12.2M117.3 285.7a7.1 7.1 0 0 0-1.9 4.5l-.4 3.1-.1 4.5M117.8 285.4l-.3 .1M118.2 297.3a3.9 3.9 0 0 1 3-2h8.6a2.92 2.92 0 0 1 2.1 2.6 27.7 27.7 0 0 1 .7 7.4M118.2 297.3l-1.3 2-.2-.5M118.2 297.3l-.3 2.5-.2 3M125.8 299l-.3 3.8M126.6 298.7l-.8 .3M126.6 298.7a4.3 4.3 0 0 1 3.1-3.4 4.8 4.8 0 0 0-3.9 3.7M126.6 298.7l-.3 4.1"/>
<path d="M131.7 285.3h-13.4a1.49 1.49 0 0 0-1.6 1.3M131.7 285.3a2.56 2.56 0 0 1 2.2 1.9 28.3 28.3 0 0 1 1.6 10.6M131.7 285.3h1.5a3.7 3.7 0 0 1 2.6 3.2 33.4 33.4 0 0 1 1.1 9.3M133.2 285.3h6.4M135.5 297.8l.1 2.5a9.1 9.1 0 0 0 1.2 4.9l.3 .1M135.5 297.8h9.7M136.8 293.8a2.67 2.67 0 0 1 3.1 2l.6 2M139.6 285.3a3.8 3.8 0 0 1 2.5 .3 7.3 7.3 0 0 1 2.4 4.9l.6 3.8 .1 3.5M139.6 285.3a3.5 3.5 0 0 1 2.8 2.9 28.4 28.4 0 0 1 1.4 9.6M145.2 297.8a17.5 17.5 0 0 0 1.2 7.2l.4 .3M212.9 296.2a17.5 17.5 0 0 1-1.1 7.2l-.4 .3h-9.5M212.9 296.2v16.2"/>
<path d="M219.1 292.7h8.5M219.1 292.7a3.8 3.8 0 0 0-2.6 3.2l-.5 2.5-.1 2.8M219.1 292.7a.96 .96 0 0 0 .9 1M220 293.7h8.5M220 293.7a2.87 2.87 0 0 0-2.2 2.3l-.5 2.1-.3 3.1M227.6 292.7a4.4 4.4 0 0 1 3.6 2.9l.5 .9M227.6 292.7a.94 .94 0 0 0 .9 1M228.4 293.7a2.92 2.92 0 0 0-2.1 2.5l-.5 2.2-.2 2.8M228.5 293.7a3.9 3.9 0 0 1 2.9 2.9l.2 .5M230.2 283.7a5 5 0 0 1 3 1M230.2 283.7h9.8M230.2 283.7h-13.1a3.4 3.4 0 0 0-2.7 2.7 28.9 28.9 0 0 0-1.5 9.8"/>
<path d="M231.6 296.9l.2 4.3M231.6 296.9l.3 4.3M231.7 284.9a18 18 0 0 1 1.8 8.7v2.6M231.7 296.5l-.1 .4M231.7 284.9v11.6M233.2 284.7a31.4 31.4 0 0 1 1.5 11.5M233.2 284.7a.82 .82 0 0 0-.9-.4 .82 .82 0 0 0-.6 .6M233.5 296.2h1.2M233.5 296.2v7.5M234.7 296.2v7.5M234.7 296.2h7.8M240 283.7a2.16 2.16 0 0 1 2 2 32.9 32.9 0 0 1 1.3 10.5"/>
<path d="M240 283.7a2.88 2.88 0 0 1 1.5 2.4 39.6 39.6 0 0 1 1 10.1M242.5 296.2h.8M242.5 296.2v7.5M243.3 296.2v7.5M273.7 296.2h.8M273.7 296.2v7.5M274.5 296.2h7.8M274.5 296.2v7.5M277.1 283.7a2.13 2.13 0 0 0-1.9 1.7 30.9 30.9 0 0 0-1.5 10.8M277.1 283.7a2.88 2.88 0 0 0-1.5 2.4 39.6 39.6 0 0 0-1.1 10.1M282.3 296.2h1.2M282.3 296.2v7.5"/>
<path d="M283.5 296.2v7.5M283.9 284.7a31.4 31.4 0 0 0-1.6 11.5M283.9 284.7a.82 .82 0 0 1 .8-.4 .82 .82 0 0 1 .7 .6M285.4 284.9a18 18 0 0 0-1.8 8.7l-.1 2.6M285.4 296.5v.4M285.4 284.9v11.6M285.4 296.9l-.2 4.3M286.8 283.7a5 5 0 0 0-2.9 1M286.8 283.7h13.1l.8 .1a6.3 6.3 0 0 1 2.6 4.6l.6 3.6 .2 4.2M286.8 283.7h-9.7M288.6 293.7a4.3 4.3 0 0 0-3.2 3.4M288.6 293.7h8.4"/>
<path d="M288.6 293.7a2.74 2.74 0 0 1 2.1 2.3l.5 2.1 .2 3.1M289.4 292.7h8.5M289.4 292.7a5 5 0 0 0-4 3.8M289.4 292.7a.94 .94 0 0 1-.8 1M297 293.7a3.3 3.3 0 0 1 2.4 2.7l.4 2 .2 2.8M297.9 292.7a2.54 2.54 0 0 1 2.1 1.9 17.4 17.4 0 0 1 1.2 6.6M297.9 292.7a.96 .96 0 0 1-.9 1M304.1 296.2a17.5 17.5 0 0 0 1.1 7.2l.4 .3h9.5M304.1 296.2v16.2M372.9 292.9v7.5h.8M372.9 292.9h.8M373.7 292.9v7.5"/>
<path d="M379.2 282l-.9 .5M380.4 281.4a1.47 1.47 0 0 1 2.1 .2M380.4 281.4a12.5 12.5 0 0 0-7.5 11.5M380.4 281.4h-.2M381.5 297.9h1.2M381.5 297.9v2.5M382.5 293.2l.1 .4M382.5 281.6a11.4 11.4 0 0 0-8.8 11.3M382.5 281.6v11.6M382.6 293.6l1.1 .4M382.6 293.6a8.6 8.6 0 0 0-1.1 4.3M382.7 297.9h1.6"/>
<path d="M382.7 297.9v2.5M383.7 294a7.6 7.6 0 0 0-1 3.9M384.3 297.9h.1M384.3 297.9v2.5M386.4 292.7l-.4 .4a7.6 7.6 0 0 0-1.6 4.8M386.7 292.4a7.6 7.6 0 0 0-2.4 5.5M386.7 292.4l-.3 .3M388.9 289.4h16.8M388.9 289.4a7.6 7.6 0 0 0-6.4 3.8M388.9 289.4a.89 .89 0 0 0 .6 1M389.5 290.4h16.6M389.5 290.4a6.6 6.6 0 0 0-5.8 3.6"/>
<path d="M391.3 290.4a6.4 6.4 0 0 0-4.6 2M405.7 289.4a8.3 8.3 0 0 1 8 8.5M405.7 289.4l.1 .7 .3 .3M406.1 290.4a7.3 7.3 0 0 1 6.9 7.5M407.5 290.6l1.1 .3M410.5 280.4h-25.8l-2 .2-2.5 .8M410.5 280.4a12.2 12.2 0 0 1 11.9 12.5M410.5 280.4a12.2 12.2 0 0 1 12.3 12.5M410.9 280.4a12.4 12.4 0 0 1 13.6 12.5M412.2 280.4a12.3 12.3 0 0 1 12 12.5M413.1 297.9h.6M413.1 297.9a12.6 12.6 0 0 0 4.6 9.8"/>
<path d="M413.7 297.9a11.4 11.4 0 0 0 8.7 11.2M422.4 292.9a7.4 7.4 0 0 0 7.4 7.5h44.5M422.4 292.9v16.2M422.4 292.9h2.1M424.5 292.9a7.4 7.4 0 0 0 7.3 7.5M73 302.8h.8M73 302.8v2.5M73.8 302.8h7.8M73.8 302.8v2.5M81.6 302.8h1.2M81.6 302.8v2.5M82.8 302.8v2.5"/>
<path d="M84.7 305.3h-42.5v10h42.5M84.7 305.3v10M84.7 305.3h30M84.7 315.3h30M114.7 305.3h42.5v10h-42.5M114.7 305.3v10M116.5 302.8h1.2M116.5 302.8v2.5M117.7 302.8h7.8M117.7 302.8v2.5M125.5 302.8h.8M125.5 302.8v2.5"/>
<path d="M126.3 302.8v2.5M201.9 303.7h-.9v10h.9M201.9 313.7h8.6M201.9 303.7v10M210.5 313.7h2.7M212.4 313.3l.8 .4M212.4 313.3l-1.9 .4M212.9 312.4l-.5 .9M213.2 313.7h8.9M215.9 301.2a21.4 21.4 0 0 1-2.3 10.6l-.7 .6M215.9 301.2h1.1M217 301.2a21.3 21.3 0 0 1-2.5 11.7l-.5 .4-.8 .4"/>
<path d="M217 301.2h8.6M222.1 313.7h21.4M223.6 312.2h69.8M225.4 305.2h66.2M225.5 303.7h6.4M225.6 301.2a23.2 23.2 0 0 1-2.5 11.9l-1 .6M231.8 303.7h.1M231.8 301.2h.1M231.8 301.2v2.5M231.9 303.7h1.6M233.5 303.7h1.2M234.7 303.7h7.8"/>
<path d="M242.5 303.7h.8M243.3 303.7h30.4M243.5 313.7h30M243.5 303.7v10M273.5 313.7h21.3M273.5 303.7v10M273.7 303.7h.8M274.5 303.7h7.8M282.3 303.7h1.2M283.5 303.7h1.7M285.2 303.7h.1M285.2 301.2h.1"/>
<path d="M285.2 301.2v2.5M285.2 303.7h6.3M291.4 301.2a23.1 23.1 0 0 0 2.6 11.9l.8 .6M291.4 301.2h8.6M294.8 313.7h9M300 301.2h1.2M300 301.2a22.5 22.5 0 0 0 2.5 11.6l.7 .7 .6 .2M301.2 301.2a19.6 19.6 0 0 0 2.3 10.6l.6 .6M303.8 313.7h2.7M304.1 312.4l.5 .9M304.6 313.3l-.8 .4M304.6 313.3l1.9 .4"/>
<path d="M306.5 313.7h8.6M315.1 303.7h.9v10h-.9M315.1 303.7v10M373.7 300.4h7.8M381.5 300.4h1.2M382.7 300.4h1.6M384.3 300.4h.1M417.6 307.7l.2 .1M417.7 307.7a11.3 11.3 0 0 0 7.4 2.7M422.4 309.1h.1a1.87 1.87 0 0 0 1.5 .7l.8 .2M424.8 310l9.2 .4M424.8 310l.3 .4"/>
<path d="M425.1 310.4h8.9M434 310.4h40.3M474.3 300.4h51.3v10h-51.3M474.3 300.4v10"/>
<circle cx="99.7" cy="310.3" r="2.5"/>
<circle cx="258.5" cy="308.7" r="2.5"/>
</g>
<g font-size="8.5">
<text x="500.8" y="390.1">LCBC</text>
<text x="478" y="398.2">Headband Case</text>
<text x="478.3" y="411.4">Chead-band</text>
<text x="536.9" y="411.3">9</text>
</g>
<g font-size="8.1">
<text x="67.6" y="9.3">4</text>
<text x="207.3" y="9.3">3</text>
<text x="347" y="9.3">2</text>
<text x="486.7" y="9.3">1</text>
<text x="3.3" y="60.1">D</text>
<text x="549.4" y="60.1">D</text>
<text x="3" y="168">C</text>
<text x="549.1" y="168">C</text>
<text x="4" y="276">B</text>
<text x="550.1" y="276">B</text>
<text x="3.3" y="383.9">A</text>
<text x="549.4" y="383.9">A</text>
<text x="67.6" y="428.4">4</text>
<text x="207.3" y="428.4">3</text>
<text x="347" y="428.4">2</text>
<text x="486.7" y="428.4">1</text>
</g>
<g font-size="4.2" fill="#808080">
<text x="110" y="36.9">3.00</text>
<text x="291.9" y="44.9">1.00</text>
<text x="34.3" y="52.3">R4.25</text>
<text x="113.5" y="51.2">1.00</text>
<text x="279.5" y="53.3">3.04</text>
<text x="304.7" y="53.3">1.00</text>
<text x="132.7" y="70.3">3.92</text>
<text x="285.8" y="66.4">0.75</text>
<text x="322.7" y="77.8">4.55</text>
<text x="75.5" y="78.7">R3.25</text>
<text x="110" y="97.5">9.36</text>
<text x="139.5" y="115.1">5.30</text>
<text x="165" y="115.1">15.27</text>
<text x="45.2" y="123.5">5.30</text>
<text x="329.4" y="120.1">5.06</text>
<text x="345.4" y="125.2">15.27</text>
<text x="59.9" y="133.1">1.00</text>
<text x="309.7" y="136.3">5.05</text>
<text x="322.7" y="145.4">1.00</text>
<text x="84.9" y="163.3">4.05</text>
<text x="122.7" y="164.8">4.41</text>
<text x="279.5" y="163.7">9.36</text>
<text x="299.1" y="173.7">R3.25</text>
<text x="43.8" y="180.1">1.00</text>
<text x="95.5" y="191.8">1.00</text>
<text x="279.5" y="187">3.00</text>
<text x="62.7" y="196.1">1.25</text>
<text x="84.9" y="203.8">1.00</text>
<text x="266" y="198.1">1.00</text>
<text x="337.6" y="198.1">R4.25</text>
<text x="110" y="213.9">3.04</text>
<text x="261.4" y="262.5">11.50</text>
<text x="394.7" y="273.9">4.96</text>
<text x="469.7" y="273.9">10.32</text>
<text x="88.4" y="276.1">11.50</text>
<text x="262.5" y="277.6">3.04</text>
<text x="89.6" y="283.6">3.04</text>
<text x="362.3" y="287.2">1.00</text>
<text x="470.8" y="286.9">9.58</text>
<text x="68.7" y="291.5">1.00</text>
<text x="202" y="290">1.00</text>
<text x="352.8" y="293.7">2.00</text>
<text x="28.1" y="296.7">2.00</text>
<text x="247.9" y="295.7">2.00</text>
<text x="394.7" y="299.5">3.00</text>
<text x="496.9" y="295.6">5.13</text>
<text x="234.6" y="301.6">0.75</text>
<text x="321.9" y="301.6">3.00</text>
<text x="45.1" y="311.4">1.00</text>
<text x="86.3" y="311.4">0.50</text>
<text x="105.7" y="309.1">0.50</text>
<text x="190.6" y="310.1">1.00</text>
<text x="531.5" y="306.5">1.00</text>
<text x="103.7" y="322">1.50</text>
<text x="306.1" y="326">1.19</text>
<text x="101.5" y="330.1">3.00</text>
<text x="101.4" y="339.6">6.57</text>
</g>
<g font-size="4.2">
<text x="67.8" y="104.2">SYMMETRIC ABOUT</text>
<text x="82.6" y="108.4">AXIS</text>
<text x="232.4" y="147.1">SYMMETRIC ABOUT</text>
<text x="247.2" y="151.3">AXIS</text>
<text x="434.3" y="200.2">PERSPECTIVE VIEW</text>
<text x="263.9" y="226.7">BOTTOM VIEW</text>
<text x="98.5" y="231.1">TOP VIEW</text>
<text x="281.7" y="250.1">SYMMETRIC ABOUT</text>
<text x="46.9" y="257.9">SYMMETRIC ABOUT</text>
<text x="296.5" y="254.3">AXIS</text>
<text x="61.7" y="262.1">AXIS</text>
<text x="425.6" y="329.8">PROFILE VIEW (LEFT OR RIGHT)</text>
<text x="246.5" y="333.6">FRONT VIEW</text>
<text x="89" y="355.4">REAR VIEW</text>
</g>
<g font-size="3.4">
<text x="477.2" y="381.9">TITLE:</text>
<text x="478.1" y="404">SIZE</text>
<text x="486.9" y="404">DWG. NO.</text>
<text x="535.9" y="404.1">REV</text>
<text x="478.2" y="417.6">SCALE: 1:1</text>
<text x="497.1" y="417.7">WEIGHT:</text>
<text x="523.9" y="417.6">SHEET 1 OF 1</text>
</g>
<text font-size="2.4" x="399.2" y="372.1">UNLESS OTHERWISE SPECIFIED:</text>
<g font-size="2.2">
<text x="398.9" y="377.7">DIMENSIONS ARE IN</text>
<text x="434.2" y="377.3">DRAWN</text>
<text x="454.8" y="372.5">NAME</text>
<text x="467.3" y="372.6">DATE</text>
<text x="398.9" y="380.3">CENTIMETERS</text>
<text x="398.9" y="383">WALL THICKNESSES ARE 0.15CM</text>
<text x="434.3" y="382.2">CHECKED</text>
<text x="434.2" y="386.9">ENG APPR.</text>
<text x="434.3" y="391.6">MFG APPR.</text>
<text x="434.3" y="396.3">Q.A.</text>
<text x="434.3" y="400.5">COMMENTS:</text>
</g>
<g font-size="2.1">
<text x="354.9" y="411.6">NEXT ASSY</text>
<text x="380.3" y="411.6">USED ON</text>
<text x="366.3" y="417.4">APPLICATION</text>
<text x="402.5" y="417.5">DO NOT SCALE DRAWING</text>
</g>
<g font-size="2">
<text x="310.9" y="398.8">PROPRIETARY AND CONFIDENTIAL</text>
<text x="398.6" y="396.5">INTERPRET GEOMETRIC</text>
<text x="398.6" y="399">TOLERANCING PER:</text>
<text x="307.2" y="402.4">THE INFORMATION CONTAINED IN THIS</text>
<text x="307.2" y="404.9">DRAWING IS THE SOLE PROPERTY OF</text>
<text x="307.2" y="407.5">&lt;INSERT COMPANY NAME HERE&gt;. ANY</text>
<text x="398.5" y="402.6">MATERIAL: TPU</text>
<text x="307.2" y="410">REPRODUCTION IN PART OR AS A WHOLE</text>
<text x="307.2" y="412.5">WITHOUT THE WRITTEN PERMISSION OF</text>
<text x="398.5" y="409.4">FINISH</text>
<text x="307.2" y="415">&lt;INSERT COMPANY NAME HERE&gt; IS</text>
<text x="307.2" y="417.6">PROHIBITED.</text>
</g>
</svg>
